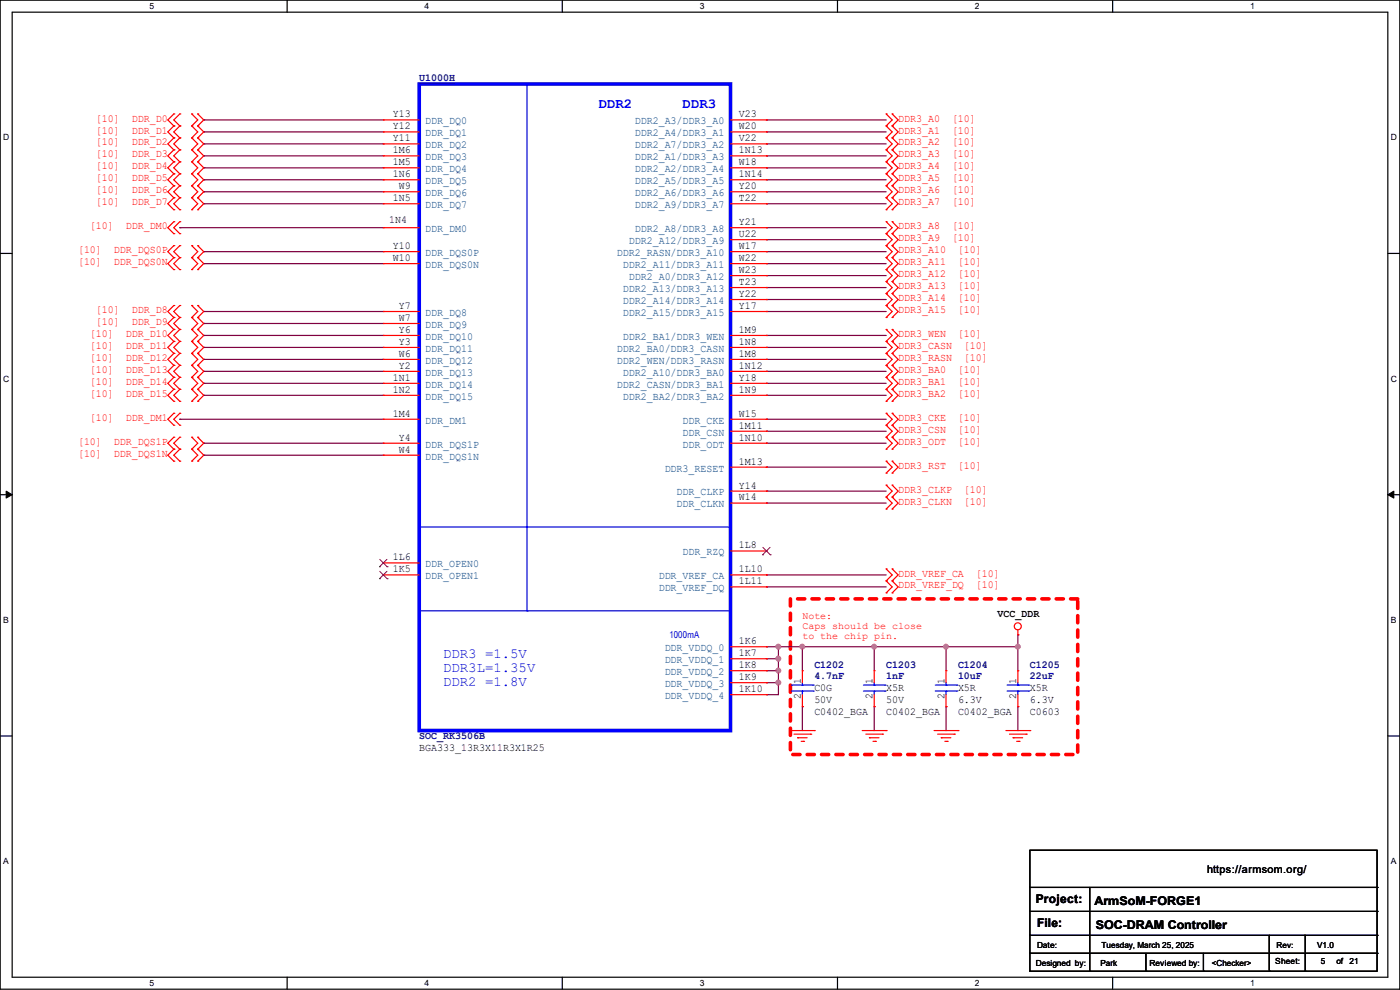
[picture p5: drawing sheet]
<svg xmlns="http://www.w3.org/2000/svg" width="297mm" height="210mm" viewBox="0 0 297 210" stroke-linecap="round" stroke-linejoin="round" font-family="sans-serif">
<path d="M0 0h297v209.8h-297zM2.6 2.6h291.8v204.7h-291.8z" fill="none" stroke="#000" stroke-width=".25"/>
<g fill="#fff">
<path d="M31.7 .3h1v2h-1z"/>
<path d="M31.7 207.6h1v1.9h-1z"/>
</g>
<path d="M60.9 0v2.6M60.9 207.3v2.5" fill="none" stroke="#000" stroke-width=".25"/>
<g fill="#fff">
<path d="M90.1 .3h1v2h-1z"/>
<path d="M90.1 207.6h1v1.9h-1z"/>
</g>
<path d="M119.3 0v2.6M119.3 207.3v2.5" fill="none" stroke="#000" stroke-width=".25"/>
<g fill="#fff">
<path d="M148.5 .3h.9v2h-.9z"/>
<path d="M148.5 207.6h.9v1.9h-.9z"/>
</g>
<path d="M177.7 0v2.6M177.7 207.3v2.5" fill="none" stroke="#000" stroke-width=".25"/>
<g fill="#fff">
<path d="M206.8 .3h1v2h-1z"/>
<path d="M206.8 207.6h1v1.9h-1z"/>
</g>
<path d="M236.1 0v2.6M236.1 207.3v2.5" fill="none" stroke="#000" stroke-width=".25"/>
<g fill="#fff">
<path d="M265.2 .3h1v2h-1z"/>
<path d="M265.2 207.6h1v1.9h-1z"/>
<path d="M.7 28.2h1.2v1.9h-1.2z"/>
<path d="M295.1 28.2h1.2v1.9h-1.2z"/>
<path d="M.7 79.3h1.2v2h-1.2z"/>
<path d="M295.1 79.3h1.2v2h-1.2z"/>
</g>
<path d="M0 53.8h2.6M294.4 53.8h2.6" fill="none" stroke="#000" stroke-width=".25"/>
<g fill="#fff">
<path d="M.7 130.5h1.2v2h-1.2z"/>
<path d="M295.1 130.5h1.1v2h-1.1z"/>
</g>
<path d="M0 104.9h2.6M294.4 104.9h2.6" fill="none" stroke="#000" stroke-width=".25"/>
<path d="M1.3 104.2l1.3 .7-1.3 .8zM294.4 104.9l1.3-.7v1.5z" fill="#000" stroke="#000" stroke-width=".21"/>
<g fill="#fff">
<path d="M.7 181.7h1.2v2h-1.2z"/>
<path d="M295.1 181.7h1.1v2h-1.1z"/>
</g>
<g fill="none" stroke="#000" stroke-width=".25">
<path d="M0 156.1h2.6M294.4 156.1h2.6M218.5 180.4h73.6v25.6h-73.6zM218.5 188.3h73.6M218.5 193.3h73.6M218.5 198.4h73.6M231.2 188.3v17.7M269.3 198.4v7.6M276.9 198.4v7.6M292.1 188.3h.1M292.1 193.3h.1M292.1 198.4h.1"/>
<path d="M218.5 202.2h73.6M231.2 206h.1M243.1 206h.1M243.1 202.2v3.8M255.3 206h.1M255.3 202.2v3.8M269.3 206h.1M276.9 206h.1M292.1 202.2h.1"/>
</g>
<path d="M167.7 127h60.9v33.1h-60.9z" fill="none" stroke="#f00" stroke-width=".76" stroke-dasharray="1.5 1.5"/>
<g fill="none" stroke="#800040" stroke-width=".25">
<path d="M43.2 25.4h.1M43.2 28h.1M43.2 30.5h.1M43.2 33.1h.1M43.2 35.6h.1M43.2 38.1h.1M43.2 25.4h38.1M43.2 28h38.1M43.2 30.5h38.1M43.2 33.1h38.1M43.2 35.6h38.1M43.2 38.1h38.1"/>
<path d="M162.6 25.4h.1M162.6 28h.1M162.6 30.5h.1M162.6 33.1h.1M162.6 35.6h.1M162.6 38.1h.1M162.6 25.4h25.4M162.6 28h25.4M162.6 30.5h25.4M162.6 33.1h25.4M162.6 35.6h25.4M162.6 38.1h25.4"/>
<path d="M38.1 48.3h.1M38.1 48.3h43.2M43.2 40.7h.1M43.2 43.2h.1M43.2 53.4h.1M43.2 55.9h.1M43.2 40.7h38.1M43.2 43.2h38.1M43.2 53.4h38.1M43.2 55.9h38.1M162.6 40.7h.1M162.6 43.2h.1"/>
<path d="M162.6 48.3h.1M162.6 50.8h.1M162.6 53.4h.1M162.6 55.9h.1M162.6 58.5h.1M162.6 40.7h25.4M162.6 43.2h25.4M162.6 48.3h25.4M162.6 50.8h25.4M162.6 53.4h25.4M162.6 55.9h25.4M162.6 58.5h25.4"/>
<path d="M43.2 66.1h.1M43.2 68.6h.1M43.2 71.2h.1M43.2 73.7h.1M43.2 76.2h.1M43.2 78.8h.1M43.2 66.1h38.1M43.2 71.2h38.1M43.2 73.7h38.1M43.2 76.2h38.1M43.2 78.8h38.1M43.2 68.6h38.1"/>
<path d="M162.6 61h.1M162.6 63.5h.1M162.6 66.1h.1M162.6 71.2h.1M162.6 73.7h.1M162.6 76.2h.1M162.6 78.8h.1M162.6 61h25.4M162.6 63.5h25.4M162.6 66.1h25.4M162.6 71.2h25.4M162.6 73.7h25.4"/>
<path d="M162.6 76.2h25.4M162.6 78.8h25.4M38.1 88.9h.1M38.1 88.9h43.2M43.2 81.3h.1M43.2 83.9h.1M43.2 94h.1M43.2 96.6h.1M43.2 94h38.1M43.2 81.3h38.1M43.2 83.9h38.1M43.2 96.6h38.1"/>
<path d="M162.6 91.5h.1M162.6 94h.1M162.6 99.1h.1M162.6 81.3h.1M162.6 83.9h.1M162.6 88.9h.1M162.6 91.5h25.4M162.6 94h25.4M162.6 99.1h25.4M162.6 81.3h25.4M162.6 83.9h25.4M162.6 88.9h25.4"/>
<path d="M162.6 104.2h.1M162.6 106.7h.1M162.6 104.2h25.4M162.6 106.7h25.4M162.6 137.2h.1M162.6 139.7h.1M162.6 122h.1M162.6 124.5h.1M162.6 137.2h53.3M162.6 139.7h2.5M162.6 122h25.4M162.6 124.5h25.4"/>
<path d="M165.1 137.2h.1M165.1 139.7h.1M165.1 137.2v10.2h-2.5M170.2 137.2h.1M170.2 137.2v5.1M185.5 137.2h.1M185.5 137.2v5.1M200.7 137.2h.1M200.7 137.2v5.1M215.9 134.7h.1M215.9 137.2h.1M215.9 134.7v7.6"/>
<path d="M162.6 147.4h.1M162.6 142.3h.1M162.6 144.8h.1M162.6 142.3h2.5M162.6 144.8h2.5M165.1 142.3h.1M165.1 144.8h.1M170.2 149.9h.1M170.2 149.9v5.1M185.5 149.9h.1M185.5 149.9v5.1M200.7 149.9h.1"/>
<path d="M200.7 149.9v5.1M215.9 149.9h.1M215.9 149.9v5.1"/>
</g>
<g fill="#f0f" stroke="#f0f" stroke-width=".25">
<circle cx="170.2" cy="137.2" r=".49"/>
<circle cx="165.1" cy="137.2" r=".49"/>
<circle cx="165.1" cy="142.3" r=".49"/>
<circle cx="165.1" cy="139.7" r=".49"/>
<circle cx="165.1" cy="144.8" r=".49"/>
<circle cx="215.9" cy="137.2" r=".49"/>
<circle cx="200.7" cy="137.2" r=".49"/>
<circle cx="185.4" cy="137.2" r=".49"/>
</g>
<g fill="none" stroke="#f00" stroke-width=".25">
<path d="M36.9 24.2h.1M36.9 26.7h.1M36.9 29.3h.1M36.9 31.8h.1M36.9 34.3h.1M36.9 36.9h.1M36.9 39.4h.1M36.9 31.8l-1.3 1.3 1.3 1.2M36.9 24.2l-1.3 1.2 1.3 1.3M36.9 34.3l-1.3 1.3 1.3 1.3M36.9 26.7l-1.3 1.3 1.3 1.3M36.9 36.9l-1.3 1.2 1.3 1.3"/>
<path d="M36.9 29.3l-1.3 1.2 1.3 1.3M36.9 39.4l-1.3 1.3 1.3 1.3M38.1 24.2h.1M38.1 26.7h.1M38.1 29.3h.1M38.1 31.8h.1M38.1 34.3h.1M38.1 36.9h.1M38.1 39.4h.1M38.1 29.3l-1.2 1.2 1.2 1.3M38.1 24.2l-1.2 1.2 1.2 1.3M38.1 31.8l-1.2 1.3 1.2 1.2"/>
<path d="M38.1 26.7l-1.2 1.3 1.2 1.3M38.1 34.3l-1.2 1.3 1.2 1.3M38.1 36.9l-1.2 1.2 1.2 1.3M38.1 39.4l-1.2 1.3 1.2 1.3M40.7 24.2h.1M40.7 26.7h.1M40.7 29.3h.1M40.7 31.8h.1M40.7 34.3h.1M40.7 36.9h.1M40.7 39.4h.1M40.7 24.2l1.3 1.2-1.3 1.3"/>
<path d="M40.7 29.3l1.3 1.2-1.3 1.3M40.7 26.7l1.3 1.3-1.3 1.3M40.7 31.8l1.3 1.3-1.3 1.2M40.7 34.3l1.3 1.3-1.3 1.3M40.7 36.9l1.3 1.2-1.3 1.3M40.7 39.4l1.3 1.3-1.3 1.3M42 26.7h.1M42 24.2h.1M42 29.3h.1M42 31.8h.1M42 34.3h.1M42 36.9h.1"/>
<path d="M42 39.4h.1M42 24.2l1.2 1.2-1.2 1.3M42 31.8l1.2 1.3-1.2 1.2M42 26.7l1.2 1.3-1.2 1.3M42 34.3l1.2 1.3-1.2 1.3M42 29.3l1.2 1.2-1.2 1.3M42 36.9l1.2 1.2-1.2 1.3M42 39.4l1.2 1.3-1.2 1.3M81.3 25.4h.1M81.3 28h.1M81.3 30.5h.1M81.3 33.1h.1"/>
<path d="M81.3 35.6h.1M81.3 38.1h.1M81.3 25.4h7.6M81.3 28h7.6M81.3 30.5h7.6M81.3 33.1h7.6M81.3 35.6h7.6M81.3 38.1h7.6M155 25.4h7.6M155 28h7.6M155 30.5h7.6M155 33.1h7.6"/>
<path d="M155 35.6h7.6M155 38.1h7.6M162.6 25.4h.1M162.6 28h.1M162.6 30.5h.1M162.6 33.1h.1M162.6 35.6h.1M162.6 38.1h.1M188 26.7h.1M188 24.2h.1M188 29.3h.1M188 31.8h.1"/>
<path d="M188 34.3h.1M188 36.9h.1M188 39.4h.1M188 24.2l1.3 1.2-1.3 1.3M188 26.7l1.3 1.3-1.3 1.3M188 29.3l1.3 1.2-1.3 1.3M188 31.8l1.3 1.3-1.3 1.2M188 34.3l1.3 1.3-1.3 1.3M188 36.9l1.3 1.2-1.3 1.3M188 39.4l1.3 1.3-1.3 1.3M189.3 26.7h.1M189.3 24.2h.1"/>
<path d="M189.3 29.3h.1M189.3 31.8h.1M189.3 34.3h.1M189.3 36.9h.1M189.3 39.4h.1M189.3 24.2l1.2 1.2-1.2 1.3M189.3 26.7l1.2 1.3-1.2 1.3M189.3 29.3l1.2 1.2-1.2 1.3M189.3 31.8l1.2 1.3-1.2 1.2M189.3 34.3l1.2 1.3-1.2 1.3M189.3 36.9l1.2 1.2-1.2 1.3M189.3 39.4l1.2 1.3-1.2 1.3"/>
<path d="M36.9 42h.1M36.9 44.5h.1M36.9 49.6h.1M36.9 47h.1M36.9 54.7h.1M36.9 52.1h.1M36.9 57.2h.1M36.9 42l-1.3 1.2 1.3 1.3M36.9 47l-1.3 1.3 1.3 1.3M36.9 52.1l-1.3 1.3 1.3 1.3M36.9 54.7l-1.3 1.2 1.3 1.3M38.1 42h.1"/>
<path d="M38.1 44.5h.1M38.1 49.6h.1M38.1 47h.1M38.1 54.7h.1M38.1 52.1h.1M38.1 57.2h.1M38.1 42l-1.2 1.2 1.2 1.3M38.1 47l-1.2 1.3 1.2 1.3M38.1 52.1l-1.2 1.3 1.2 1.3M38.1 54.7l-1.2 1.2 1.2 1.3M40.7 42h.1M40.7 44.5h.1"/>
<path d="M40.7 54.7h.1M40.7 52.1h.1M40.7 57.2h.1M40.7 42l1.3 1.2-1.3 1.3M40.7 52.1l1.3 1.3-1.3 1.3M40.7 54.7l1.3 1.2-1.3 1.3M42 42h.1M42 44.5h.1M42 52.1h.1M42 54.7h.1M42 57.2h.1M42 42l1.2 1.2-1.2 1.3"/>
<path d="M42 54.7l1.2 1.2-1.2 1.3M42 52.1l1.2 1.3-1.2 1.3M81.3 40.7h.1M81.3 43.2h.1M81.3 48.3h.1M81.3 53.4h.1M81.3 55.9h.1M81.3 40.7h7.6M81.3 43.2h7.6M81.3 48.3h7.6M81.3 53.4h7.6M81.3 55.9h7.6"/>
<path d="M155 40.7h7.6M155 43.2h7.6M155 48.3h7.6M155 50.8h7.6M155 53.4h7.6M155 55.9h7.6M155 58.5h7.6M162.6 40.7h.1M162.6 43.2h.1M162.6 48.3h.1M162.6 50.8h.1M162.6 53.4h.1"/>
<path d="M162.6 55.9h.1M162.6 58.5h.1M188 42h.1M188 44.5h.1M188 49.6h.1M188 47h.1M188 52.1h.1M188 54.7h.1M188 57.2h.1M188 59.7h.1M188 42l1.3 1.2-1.3 1.3M188 47l1.3 1.3-1.3 1.3"/>
<path d="M188 49.6l1.3 1.2-1.3 1.3M188 52.1l1.3 1.3-1.3 1.3M188 54.7l1.3 1.2-1.3 1.3M188 57.2l1.3 1.3-1.3 1.2M188 59.7l1.3 1.3-1.3 1.3M189.3 42h.1M189.3 44.5h.1M189.3 49.6h.1M189.3 47h.1M189.3 52.1h.1M189.3 54.7h.1M189.3 57.2h.1"/>
<path d="M189.3 59.7h.1M189.3 42l1.2 1.2-1.2 1.3M189.3 47l1.2 1.3-1.2 1.3M189.3 49.6l1.2 1.2-1.2 1.3M189.3 52.1l1.2 1.3-1.2 1.3M189.3 54.7l1.2 1.2-1.2 1.3M189.3 57.2l1.2 1.3-1.2 1.2M189.3 59.7l1.2 1.3-1.2 1.3M36.9 64.8h.1M36.9 67.4h.1M36.9 69.9h.1M36.9 72.4h.1"/>
<path d="M36.9 75h.1M36.9 77.5h.1M36.9 72.4l-1.3 1.3 1.3 1.3M36.9 64.8l-1.3 1.3 1.3 1.3M36.9 75l-1.3 1.2 1.3 1.3M36.9 67.4l-1.3 1.2 1.3 1.3M36.9 77.5l-1.3 1.3 1.3 1.3M36.9 69.9l-1.3 1.3 1.3 1.2M38.1 64.8h.1M38.1 67.4h.1M38.1 69.9h.1M38.1 72.4h.1"/>
<path d="M38.1 75h.1M38.1 77.5h.1M38.1 69.9l-1.2 1.3 1.2 1.2M38.1 64.8l-1.2 1.3 1.2 1.3M38.1 72.4l-1.2 1.3 1.2 1.3M38.1 67.4l-1.2 1.2 1.2 1.3M38.1 75l-1.2 1.2 1.2 1.3M38.1 77.5l-1.2 1.3 1.2 1.3M40.7 64.8h.1M40.7 67.4h.1M40.7 69.9h.1M40.7 72.4h.1"/>
<path d="M40.7 75h.1M40.7 77.5h.1M40.7 64.8l1.3 1.3-1.3 1.3M40.7 67.4l1.3 1.2-1.3 1.3M40.7 72.4l1.3 1.3-1.3 1.3M40.7 69.9l1.3 1.3-1.3 1.2M40.7 75l1.3 1.2-1.3 1.3M40.7 77.5l1.3 1.3-1.3 1.3M42 67.4h.1M42 64.8h.1M42 69.9h.1M42 72.4h.1"/>
<path d="M42 75h.1M42 77.5h.1M42 64.8l1.2 1.3-1.2 1.3M42 67.4l1.2 1.2-1.2 1.3M42 75l1.2 1.2-1.2 1.3M42 69.9l1.2 1.3-1.2 1.2M42 77.5l1.2 1.3-1.2 1.3M42 72.4l1.2 1.3-1.2 1.3M81.3 66.1h.1M81.3 68.6h.1M81.3 71.2h.1M81.3 73.7h.1"/>
<path d="M81.3 76.2h.1M81.3 78.8h.1M81.3 66.1h7.6M81.3 71.2h7.6M81.3 73.7h7.6M81.3 76.2h7.6M81.3 78.8h7.6M81.3 68.6h7.6M155 61h7.6M155 63.5h7.6M155 66.1h7.6M155 71.2h7.6"/>
<path d="M155 73.7h7.6M155 76.2h7.6M155 78.8h7.6M162.6 61h.1M162.6 63.5h.1M162.6 66.1h.1M162.6 71.2h.1M162.6 73.7h.1M162.6 76.2h.1M162.6 78.8h.1M188 62.3h.1M188 64.8h.1"/>
<path d="M188 67.4h.1M188 72.4h.1M188 69.9h.1M188 75h.1M188 77.5h.1M188 62.3l1.3 1.2-1.3 1.3M188 64.8l1.3 1.3-1.3 1.3M188 69.9l1.3 1.3-1.3 1.2M188 72.4l1.3 1.3-1.3 1.3M188 75l1.3 1.2-1.3 1.3M188 77.5l1.3 1.3-1.3 1.3M189.3 62.3h.1"/>
<path d="M189.3 64.8h.1M189.3 67.4h.1M189.3 72.4h.1M189.3 69.9h.1M189.3 75h.1M189.3 77.5h.1M189.3 62.3l1.2 1.2-1.2 1.3M189.3 64.8l1.2 1.3-1.2 1.3M189.3 69.9l1.2 1.3-1.2 1.2M189.3 72.4l1.2 1.3-1.2 1.3M189.3 75l1.2 1.2-1.2 1.3M189.3 77.5l1.2 1.3-1.2 1.3"/>
<path d="M36.9 80.1h.1M36.9 82.6h.1M36.9 85.1h.1M36.9 90.2h.1M36.9 87.7h.1M36.9 95.3h.1M36.9 92.8h.1M36.9 97.8h.1M36.9 80.1l-1.3 1.2 1.3 1.3M36.9 82.6l-1.3 1.3 1.3 1.2M36.9 87.7l-1.3 1.2 1.3 1.3M36.9 92.8l-1.3 1.2 1.3 1.3"/>
<path d="M36.9 95.3l-1.3 1.3 1.3 1.2M38.1 80.1h.1M38.1 82.6h.1M38.1 85.1h.1M38.1 90.2h.1M38.1 87.7h.1M38.1 95.3h.1M38.1 92.8h.1M38.1 97.8h.1M38.1 80.1l-1.2 1.2 1.2 1.3M38.1 82.6l-1.2 1.3 1.2 1.2M38.1 87.7l-1.2 1.2 1.2 1.3"/>
<path d="M38.1 92.8l-1.2 1.2 1.2 1.3M38.1 95.3l-1.2 1.3 1.2 1.2M40.7 80.1h.1M40.7 82.6h.1M40.7 85.1h.1M40.7 95.3h.1M40.7 92.8h.1M40.7 97.8h.1M40.7 80.1l1.3 1.2-1.3 1.3M40.7 82.6l1.3 1.3-1.3 1.2M40.7 92.8l1.3 1.2-1.3 1.3M40.7 95.3l1.3 1.3-1.3 1.2"/>
<path d="M42 80.1h.1M42 82.6h.1M42 85.1h.1M42 92.8h.1M42 95.3h.1M42 97.8h.1M42 80.1l1.2 1.2-1.2 1.3M42 82.6l1.2 1.3-1.2 1.2M42 92.8l1.2 1.2-1.2 1.3M42 95.3l1.2 1.3-1.2 1.2M81.3 81.3h.1M81.3 83.9h.1"/>
<path d="M81.3 88.9h.1M81.3 94h.1M81.3 96.6h.1M81.3 81.3h7.6M81.3 83.9h7.6M81.3 88.9h7.6M81.3 94h7.6M81.3 96.6h7.6M155 81.3h7.6M155 83.9h7.6M155 88.9h7.6M155 91.5h7.6"/>
<path d="M155 94h7.6M155 99.1h7.6M162.6 81.3h.1M162.6 83.9h.1M162.6 88.9h.1M162.6 91.5h.1M162.6 94h.1M162.6 99.1h.1M188 92.8h.1M188 90.2h.1M188 95.3h.1M188 97.8h.1"/>
<path d="M188 80.1h.1M188 82.6h.1M188 85.1h.1M188 87.7h.1M188 90.2l1.3 1.3-1.3 1.3M188 92.8l1.3 1.2-1.3 1.3M188 97.8l1.3 1.3-1.3 1.3M188 80.1l1.3 1.2-1.3 1.3M188 82.6l1.3 1.3-1.3 1.2M188 87.7l1.3 1.2-1.3 1.3M189.3 92.8h.1M189.3 90.2h.1"/>
<path d="M189.3 95.3h.1M189.3 97.8h.1M189.3 80.1h.1M189.3 82.6h.1M189.3 85.1h.1M189.3 87.7h.1M189.3 90.2l1.2 1.3-1.2 1.3M189.3 92.8l1.2 1.2-1.2 1.3M189.3 97.8l1.2 1.3-1.2 1.3M189.3 80.1l1.2 1.2-1.2 1.3M189.3 82.6l1.2 1.3-1.2 1.2M189.3 87.7l1.2 1.2-1.2 1.3"/>
<path d="M81.3 119.4h.1M81.3 119.4h7.6M155 104.2h7.6M155 106.7h7.6M155 116.9h7.6M162.6 104.2h.1M162.6 106.7h.1M162.6 116.9h.1M188 100.4h.1M188 105.5h.1M188 102.9h.1M188 108h.1"/>
<path d="M188 102.9l1.3 1.3-1.3 1.3M188 105.5l1.3 1.2-1.3 1.3M189.3 100.4h.1M189.3 105.5h.1M189.3 102.9h.1M189.3 108h.1M189.3 102.9l1.2 1.3-1.2 1.3M189.3 105.5l1.2 1.2-1.2 1.3M81.3 122h.1M81.3 122h7.6M155 122h7.6M155 124.5h7.6"/>
<path d="M155 137.2h7.6M155 139.7h7.6M162.6 122h.1M162.6 124.5h.1M162.6 137.2h.1M162.6 139.7h.1M188 123.2h.1M188 120.7h.1M188 125.8h.1M188 120.7l1.3 1.3-1.3 1.2M188 123.2l1.3 1.3-1.3 1.3M189.3 123.2h.1"/>
<path d="M189.3 120.7h.1M189.3 125.8h.1M189.3 120.7l1.2 1.3-1.2 1.2M189.3 123.2l1.2 1.3-1.2 1.3M215.9 134.7h.1M215.9 133.6v1.1M155 142.3h7.6M155 144.8h7.6M155 147.4h7.6M162.6 142.3h.1M162.6 144.8h.1M162.6 147.4h.1"/>
<path d="M167.7 155h5.1M168.4 155.7h3.6M169.2 156.5h.1M169.2 156.5h2M170 157.3h.5M170.2 142.3h.1M170.2 149.9h.1M170.2 142.3v2.5M170.2 147.4v2.5M170.5 157.3h.1M172 155.7h.1M172.8 155h.1"/>
<path d="M182.9 155h5.1M183.7 155.7h3.5M184.4 156.5h.1M184.4 156.5h2.1M185.2 157.3h.5M185.5 142.3h.1M185.5 149.9h.1M185.5 142.3v2.5M185.5 147.4v2.5M185.7 157.3h.1M187.2 155.7h.1M188 155h.1"/>
<path d="M198.2 155h5M198.9 155.7h3.6M199.7 156.5h.1M199.7 156.5h2M200.4 157.3h.6M200.7 142.3h.1M200.7 149.9h.1M200.7 142.3v2.5M200.7 147.4v2.5M201 157.3h.1M202.5 155.7h.1M203.2 155h.1"/>
<path d="M213.4 155h5.1M214.2 155.7h3.5M214.9 156.5h.1M214.9 156.5h2.1M215.7 157.3h.5M215.9 142.3h.1M215.9 149.9h.1M215.9 142.3v2.5M215.9 147.4v2.5M216.2 157.3h.1M217.7 155.7h.1M218.5 155h.1"/>
<circle cx="215.9" cy="132.9" r=".74"/>
</g>
<g fill="none" stroke="#00f" stroke-width=".25">
<path d="M111.8 17.8v111.8M88.9 111.8h.1M88.9 111.8h66.1M111.8 111.8h.1M88.9 129.6h.1M88.9 129.6h66.1M111.8 129.6h.1M167.9 146.6h4.6M167.9 145.3h4.6M170.2 145.3h.1M170.2 146.6h.1M170.2 144.8v.5"/>
<path d="M170.2 146.6v.8M172.5 146.6h.1M172.5 145.3h.1M183.2 146.6h4.5M183.2 145.3h4.5M185.5 145.3h.1M185.5 146.6h.1M185.5 144.8v.5M185.5 146.6v.8M187.7 146.6h.1M187.7 145.3h.1M198.4 146.6h4.6"/>
<path d="M198.4 145.3h4.6M200.7 145.3h.1M200.7 146.6h.1M200.7 144.8v.5M200.7 146.6v.8M203 146.6h.1M203 145.3h.1M213.7 146.6h4.5M213.7 145.3h4.5M215.9 145.3h.1M215.9 146.6h.1M215.9 144.8v.5"/>
<path d="M215.9 146.6v.8M218.2 146.6h.1M218.2 145.3h.1"/>
</g>
<path d="M88.9 17.8h66.1v137.2h-66.1z" fill="none" stroke="#00f" stroke-width=".76"/>
<path d="M88.9 17.8h7.7" fill="none" stroke="#000080" stroke-width=".21"/>
<path d="M80.6 118.7l1.5 1.5M82.1 118.7l-1.6 1.5M161.8 117.7h.1M161.8 116.1l1.6 1.6M163.4 116.1l-1.6 1.6M163.4 117.7h.1M80.5 120.2h.1M80.5 122.8h.1M80.6 121.2l1.5 1.6M82.1 121.2l-1.6 1.6M82.1 120.2h.1M82.1 122.8h.1" fill="none" stroke="#804000" stroke-width=".21"/>
<g font-size="3" fill="#00f">
<text x="127" y="22.8">DDR2</text>
<text x="144.8" y="22.8">DDR3</text>
<text x="94" y="139.6">DDR3 =1.5V</text>
<text x="94" y="142.5">DDR3L=1.35V</text>
<text x="94" y="145.5">DDR2 =1.8V</text>
</g>
<g font-size="2.5">
<text x="219.8" y="191.6">Project:</text>
<text x="232.2" y="191.9">ArmSoM-FORGE1</text>
<text x="220" y="196.7">File:</text>
<text x="232.5" y="197">SOC-DRAM Controller</text>
</g>
<g font-size="2.3" fill="#000080">
<text x="88.9" y="17.1">U1000H</text>
<text x="172.8" y="141.6">C1202</text>
<text x="188" y="141.6">C1203</text>
<text x="203.2" y="141.6">C1204</text>
<text x="218.5" y="141.6">C1205</text>
<text x="172.8" y="144.1">4.7nF</text>
<text x="188" y="144.1">1nF</text>
<text x="203.2" y="144.1">10uF</text>
<text x="218.5" y="144.1">22uF</text>
<text x="88.9" y="156.8">SOC_RK3506B</text>
</g>
<g font-size="2.3" fill="#f00">
<text x="20.4" y="25.8">[10]</text>
<text x="20.4" y="28.3">[10]</text>
<text x="28" y="25.8">DDR_D0</text>
<text x="28" y="28.3">DDR_D1</text>
<text x="190.5" y="25.8">DDR3_A0</text>
<text x="190.5" y="28.3">DDR3_A1</text>
<text x="202" y="25.8">[10]</text>
<text x="202" y="28.3">[10]</text>
<text x="20.4" y="30.9">[10]</text>
<text x="20.4" y="33.4">[10]</text>
<text x="20.4" y="35.9">[10]</text>
<text x="28" y="30.9">DDR_D2</text>
<text x="28" y="33.4">DDR_D3</text>
<text x="28" y="35.9">DDR_D4</text>
<text x="190.5" y="30.9">DDR3_A2</text>
<text x="190.5" y="33.4">DDR3_A3</text>
<text x="190.5" y="35.9">DDR3_A4</text>
<text x="202" y="30.9">[10]</text>
<text x="202" y="33.4">[10]</text>
<text x="202" y="35.9">[10]</text>
<text x="20.4" y="38.5">[10]</text>
<text x="20.4" y="41">[10]</text>
<text x="28" y="38.5">DDR_D5</text>
<text x="28" y="41">DDR_D6</text>
<text x="190.5" y="38.5">DDR3_A5</text>
<text x="190.5" y="41">DDR3_A6</text>
<text x="202" y="38.5">[10]</text>
<text x="202" y="41">[10]</text>
<text x="20.4" y="43.6">[10]</text>
<text x="28" y="43.6">DDR_D7</text>
<text x="190.5" y="43.6">DDR3_A7</text>
<text x="202" y="43.6">[10]</text>
<text x="16.6" y="53.7">[10]</text>
<text x="19.1" y="48.6">[10]</text>
<text x="24.2" y="53.7">DDR_DQS0P</text>
<text x="26.7" y="48.6">DDR_DM0</text>
<text x="190.5" y="48.6">DDR3_A8</text>
<text x="190.5" y="51.2">DDR3_A9</text>
<text x="190.5" y="53.7">DDR3_A10</text>
<text x="202" y="48.6">[10]</text>
<text x="202" y="51.2">[10]</text>
<text x="203.2" y="53.7">[10]</text>
<text x="16.6" y="56.3">[10]</text>
<text x="24.2" y="56.3">DDR_DQS0N</text>
<text x="190.5" y="56.3">DDR3_A11</text>
<text x="190.5" y="58.8">DDR3_A12</text>
<text x="203.2" y="56.3">[10]</text>
<text x="203.2" y="58.8">[10]</text>
<text x="190.5" y="61.3">DDR3_A13</text>
<text x="190.5" y="63.9">DDR3_A14</text>
<text x="203.2" y="61.3">[10]</text>
<text x="203.2" y="63.9">[10]</text>
<text x="19.1" y="71.5">[10]</text>
<text x="20.4" y="66.4">[10]</text>
<text x="20.4" y="69">[10]</text>
<text x="26.7" y="71.5">DDR_D10</text>
<text x="28" y="66.4">DDR_D8</text>
<text x="28" y="69">DDR_D9</text>
<text x="190.5" y="66.4">DDR3_A15</text>
<text x="190.5" y="71.5">DDR3_WEN</text>
<text x="203.2" y="66.4">[10]</text>
<text x="203.2" y="71.5">[10]</text>
<text x="19.1" y="74">[10]</text>
<text x="19.1" y="76.6">[10]</text>
<text x="26.7" y="74">DDR_D11</text>
<text x="26.7" y="76.6">DDR_D12</text>
<text x="190.5" y="74">DDR3_CASN</text>
<text x="190.5" y="76.6">DDR3_RASN</text>
<text x="204.5" y="74">[10]</text>
<text x="204.5" y="76.6">[10]</text>
<text x="19.1" y="79.1">[10]</text>
<text x="19.1" y="81.7">[10]</text>
<text x="26.7" y="79.1">DDR_D13</text>
<text x="26.7" y="81.7">DDR_D14</text>
<text x="190.5" y="79.1">DDR3_BA0</text>
<text x="190.5" y="81.7">DDR3_BA1</text>
<text x="203.2" y="79.1">[10]</text>
<text x="203.2" y="81.7">[10]</text>
<text x="19.1" y="84.2">[10]</text>
<text x="19.1" y="89.3">[10]</text>
<text x="26.7" y="84.2">DDR_D15</text>
<text x="26.7" y="89.3">DDR_DM1</text>
<text x="190.5" y="84.2">DDR3_BA2</text>
<text x="190.5" y="89.3">DDR3_CKE</text>
<text x="203.2" y="84.2">[10]</text>
<text x="203.2" y="89.3">[10]</text>
<text x="16.6" y="94.4">[10]</text>
<text x="24.2" y="94.4">DDR_DQS1P</text>
<text x="190.5" y="91.8">DDR3_CSN</text>
<text x="190.5" y="94.4">DDR3_ODT</text>
<text x="203.2" y="91.8">[10]</text>
<text x="203.2" y="94.4">[10]</text>
<text x="16.6" y="96.9">[10]</text>
<text x="24.2" y="96.9">DDR_DQS1N</text>
<text x="190.5" y="99.4">DDR3_RST</text>
<text x="203.2" y="99.4">[10]</text>
<text x="190.5" y="104.5">DDR3_CLKP</text>
<text x="190.5" y="107.1">DDR3_CLKN</text>
<text x="204.5" y="104.5">[10]</text>
<text x="204.5" y="107.1">[10]</text>
<text x="190.5" y="122.3">DDR_VREF_CA</text>
<text x="190.5" y="124.8">DDR_VREF_DQ</text>
<text x="207" y="122.3">[10]</text>
<text x="207" y="124.8">[10]</text>
</g>
<g font-size="2.3">
<text x="83.4" y="24.9">Y13</text>
<text x="83.4" y="27.4">Y12</text>
<text x="83.4" y="30">Y11</text>
<text x="156.8" y="24.9">V23</text>
<text x="156.8" y="27.4">W20</text>
<text x="156.8" y="30">V22</text>
<text x="83.4" y="32.5">1M6</text>
<text x="83.4" y="35.1">1M5</text>
<text x="156.8" y="32.5">1N13</text>
<text x="156.8" y="35.1">W18</text>
<text x="83.4" y="37.6">1N6</text>
<text x="84.6" y="40.1">W9</text>
<text x="156.8" y="37.6">1N14</text>
<text x="156.8" y="40.1">Y20</text>
<text x="82.6" y="47.4">1N4</text>
<text x="83.4" y="42.7">1N5</text>
<text x="156.8" y="42.7">T22</text>
<text x="156.8" y="47.8">Y21</text>
<text x="83.4" y="52.8">Y10</text>
<text x="156.8" y="50.3">U22</text>
<text x="156.8" y="52.8">W17</text>
<text x="83.4" y="55.4">W10</text>
<text x="156.8" y="55.4">W22</text>
<text x="156.8" y="57.9">W23</text>
<text x="84.6" y="65.5">Y7</text>
<text x="156.8" y="60.5">T23</text>
<text x="156.8" y="63">Y22</text>
<text x="156.8" y="65.5">Y17</text>
<text x="84.6" y="68.1">W7</text>
<text x="84.6" y="70.6">Y6</text>
<text x="156.8" y="70.6">1M9</text>
<text x="84.6" y="73.2">Y3</text>
<text x="84.6" y="75.7">W6</text>
<text x="156.8" y="73.2">1N8</text>
<text x="156.8" y="75.7">1M8</text>
<text x="83.4" y="80.8">1N1</text>
<text x="83.4" y="83.3">1N2</text>
<text x="84.6" y="78.2">Y2</text>
<text x="156.8" y="78.2">1N12</text>
<text x="156.8" y="80.8">Y18</text>
<text x="156.8" y="83.3">1N9</text>
<text x="83.4" y="88.4">1M4</text>
<text x="156.8" y="88.4">W15</text>
<text x="84.6" y="93.5">Y4</text>
<text x="156.8" y="90.9">1M11</text>
<text x="156.8" y="93.5">1N10</text>
<text x="84.6" y="96">W4</text>
<text x="156.8" y="98.6">1M13</text>
<text x="156.8" y="103.6">Y14</text>
<text x="156.8" y="106.2">W14</text>
<text x="83.4" y="118.9">1L6</text>
<text x="156.8" y="116.3">1L8</text>
<text x="83.4" y="121.4">1K5</text>
<text x="156.8" y="121.4">1L10</text>
<text x="156.8" y="124">1L11</text>
<text x="211.6" y="130.9">VCC_DDR</text>
<text x="156.8" y="136.7">1K6</text>
<text x="156.8" y="139.2">1K7</text>
<text x="156.8" y="141.7">1K8</text>
<text x="156.8" y="144.3">1K9</text>
<text x="156.8" y="146.8">1K10</text>
<text x="169.9" y="148.4" transform="rotate(-90 169.9 148.4)">2</text>
<text x="169.9" y="145.1" transform="rotate(-90 169.9 145.1)">1</text>
<text x="172.8" y="146.7">C0G</text>
<text x="172.8" y="149.2">50V</text>
<text x="185.1" y="148.4" transform="rotate(-90 185.1 148.4)">2</text>
<text x="185.1" y="145.1" transform="rotate(-90 185.1 145.1)">1</text>
<text x="188" y="146.7">X5R</text>
<text x="188" y="149.2">50V</text>
<text x="200.4" y="148.4" transform="rotate(-90 200.4 148.4)">2</text>
<text x="200.4" y="145.1" transform="rotate(-90 200.4 145.1)">1</text>
<text x="203.2" y="146.7">X5R</text>
<text x="203.2" y="149.2">6.3V</text>
<text x="215.6" y="148.4" transform="rotate(-90 215.6 148.4)">2</text>
<text x="215.6" y="145.1" transform="rotate(-90 215.6 145.1)">1</text>
<text x="218.5" y="146.7">X5R</text>
<text x="218.5" y="149.2">6.3V</text>
<text x="172.8" y="151.8">C0402_BGA</text>
<text x="188" y="151.8">C0402_BGA</text>
<text x="203.2" y="151.8">C0402_BGA</text>
<text x="218.5" y="151.8">C0603</text>
<text x="88.9" y="159.4">BGA333_13R3X11R3X1R25</text>
<text x="256.1" y="185.3">https://armsom.org/</text>
</g>
<g font-size="2.3" fill="#004080">
<text x="90.2" y="26.4">DDR_DQ0</text>
<text x="90.2" y="28.9">DDR_DQ1</text>
<text x="134.7" y="26.4">DDR2_A3/DDR3_A0</text>
<text x="134.7" y="28.9">DDR2_A4/DDR3_A1</text>
<text x="90.2" y="31.5">DDR_DQ2</text>
<text x="90.2" y="34">DDR_DQ3</text>
<text x="134.7" y="31.5">DDR2_A7/DDR3_A2</text>
<text x="134.7" y="34">DDR2_A1/DDR3_A3</text>
<text x="90.2" y="36.5">DDR_DQ4</text>
<text x="90.2" y="39.1">DDR_DQ5</text>
<text x="90.2" y="41.6">DDR_DQ6</text>
<text x="134.7" y="36.5">DDR2_A2/DDR3_A4</text>
<text x="134.7" y="39.1">DDR2_A5/DDR3_A5</text>
<text x="134.7" y="41.6">DDR2_A6/DDR3_A6</text>
<text x="90.2" y="44.2">DDR_DQ7</text>
<text x="134.7" y="44.2">DDR2_A9/DDR3_A7</text>
<text x="90.2" y="49.2">DDR_DM0</text>
<text x="133.4" y="51.8">DDR2_A12/DDR3_A9</text>
<text x="134.7" y="49.2">DDR2_A8/DDR3_A8</text>
<text x="90.2" y="54.3">DDR_DQS0P</text>
<text x="90.2" y="56.9">DDR_DQS0N</text>
<text x="130.9" y="54.3">DDR2_RASN/DDR3_A10</text>
<text x="132.1" y="56.9">DDR2_A11/DDR3_A11</text>
<text x="133.4" y="59.4">DDR2_A0/DDR3_A12</text>
<text x="132.1" y="61.9">DDR2_A13/DDR3_A13</text>
<text x="132.1" y="64.5">DDR2_A14/DDR3_A14</text>
<text x="90.2" y="67">DDR_DQ8</text>
<text x="90.2" y="69.6">DDR_DQ9</text>
<text x="132.1" y="67">DDR2_A15/DDR3_A15</text>
<text x="90.2" y="72.1">DDR_DQ10</text>
<text x="90.2" y="74.6">DDR_DQ11</text>
<text x="90.2" y="77.2">DDR_DQ12</text>
<text x="130.9" y="74.6">DDR2_BA0/DDR3_CASN</text>
<text x="130.9" y="77.2">DDR2_WEN/DDR3_RASN</text>
<text x="132.1" y="72.1">DDR2_BA1/DDR3_WEN</text>
<text x="90.2" y="79.7">DDR_DQ13</text>
<text x="90.2" y="82.3">DDR_DQ14</text>
<text x="130.9" y="82.3">DDR2_CASN/DDR3_BA1</text>
<text x="132.1" y="79.7">DDR2_A10/DDR3_BA0</text>
<text x="90.2" y="84.8">DDR_DQ15</text>
<text x="90.2" y="89.9">DDR_DM1</text>
<text x="132.1" y="84.8">DDR2_BA2/DDR3_BA2</text>
<text x="144.8" y="89.9">DDR_CKE</text>
<text x="90.2" y="95">DDR_DQS1P</text>
<text x="144.8" y="92.4">DDR_CSN</text>
<text x="144.8" y="95">DDR_ODT</text>
<text x="90.2" y="97.5">DDR_DQS1N</text>
<text x="141" y="100">DDR3_RESET</text>
<text x="143.6" y="105.1">DDR_CLKP</text>
<text x="143.6" y="107.7">DDR_CLKN</text>
<text x="144.8" y="117.8">DDR_RZQ</text>
<text x="90.2" y="120.4">DDR_OPEN0</text>
<text x="90.2" y="122.9">DDR_OPEN1</text>
<text x="139.7" y="122.9">DDR_VREF_CA</text>
<text x="139.7" y="125.4">DDR_VREF_DQ</text>
<text x="141" y="138.1">DDR_VDDQ_0</text>
<text x="141" y="140.7">DDR_VDDQ_1</text>
<text x="141" y="143.2">DDR_VDDQ_2</text>
<text x="141" y="145.8">DDR_VDDQ_3</text>
<text x="141" y="148.3">DDR_VDDQ_4</text>
</g>
<g font-size="2.1" fill="#f00">
<text x="170.2" y="131.2">Note:</text>
<text x="170.2" y="133.3">Caps should be close</text>
<text x="170.2" y="135.5">to the chip pin.</text>
</g>
<text font-size="2" fill="#00f" x="142" y="135.3">1000mA</text>
<g font-size="1.8">
<text x="31.7" y="1.9">5</text>
<text x="90.1" y="1.9">4</text>
<text x="148.5" y="1.9">3</text>
<text x="206.8" y="1.9">2</text>
<text x="265.2" y="1.9">1</text>
<text x=".7" y="29.8">D</text>
<text x="295.1" y="29.8">D</text>
<text x=".7" y="80.9">C</text>
<text x="295.1" y="80.9">C</text>
<text x=".7" y="132.1">B</text>
<text x="295.1" y="132.1">B</text>
<text x=".7" y="183.3">A</text>
<text x="295.1" y="183.3">A</text>
<text x="220" y="201">Date:</text>
<text x="233.7" y="201">Tuesday, March 25, 2025</text>
<text x="279.4" y="201">V1.0</text>
<text x="31.7" y="209.2">5</text>
<text x="90.1" y="209.2">4</text>
<text x="148.5" y="209.2">3</text>
<text x="206.8" y="209.2">2</text>
<text x="219.8" y="204.9">Designed by:</text>
<text x="233.5" y="204.9">Park</text>
<text x="243.9" y="204.9">Reviewed by:</text>
<text x="257.1" y="204.9">&lt;Checker&gt;</text>
<text x="265.2" y="209.2">1</text>
<text x="270.6" y="204.6">Sheet:</text>
<text x="280.2" y="204.6">5</text>
<text x="283.5" y="204.6">of</text>
<text x="286.3" y="204.6">21</text>
</g>
<text font-size="1.7" x="270.8" y="201">Rev:</text>
</svg>
